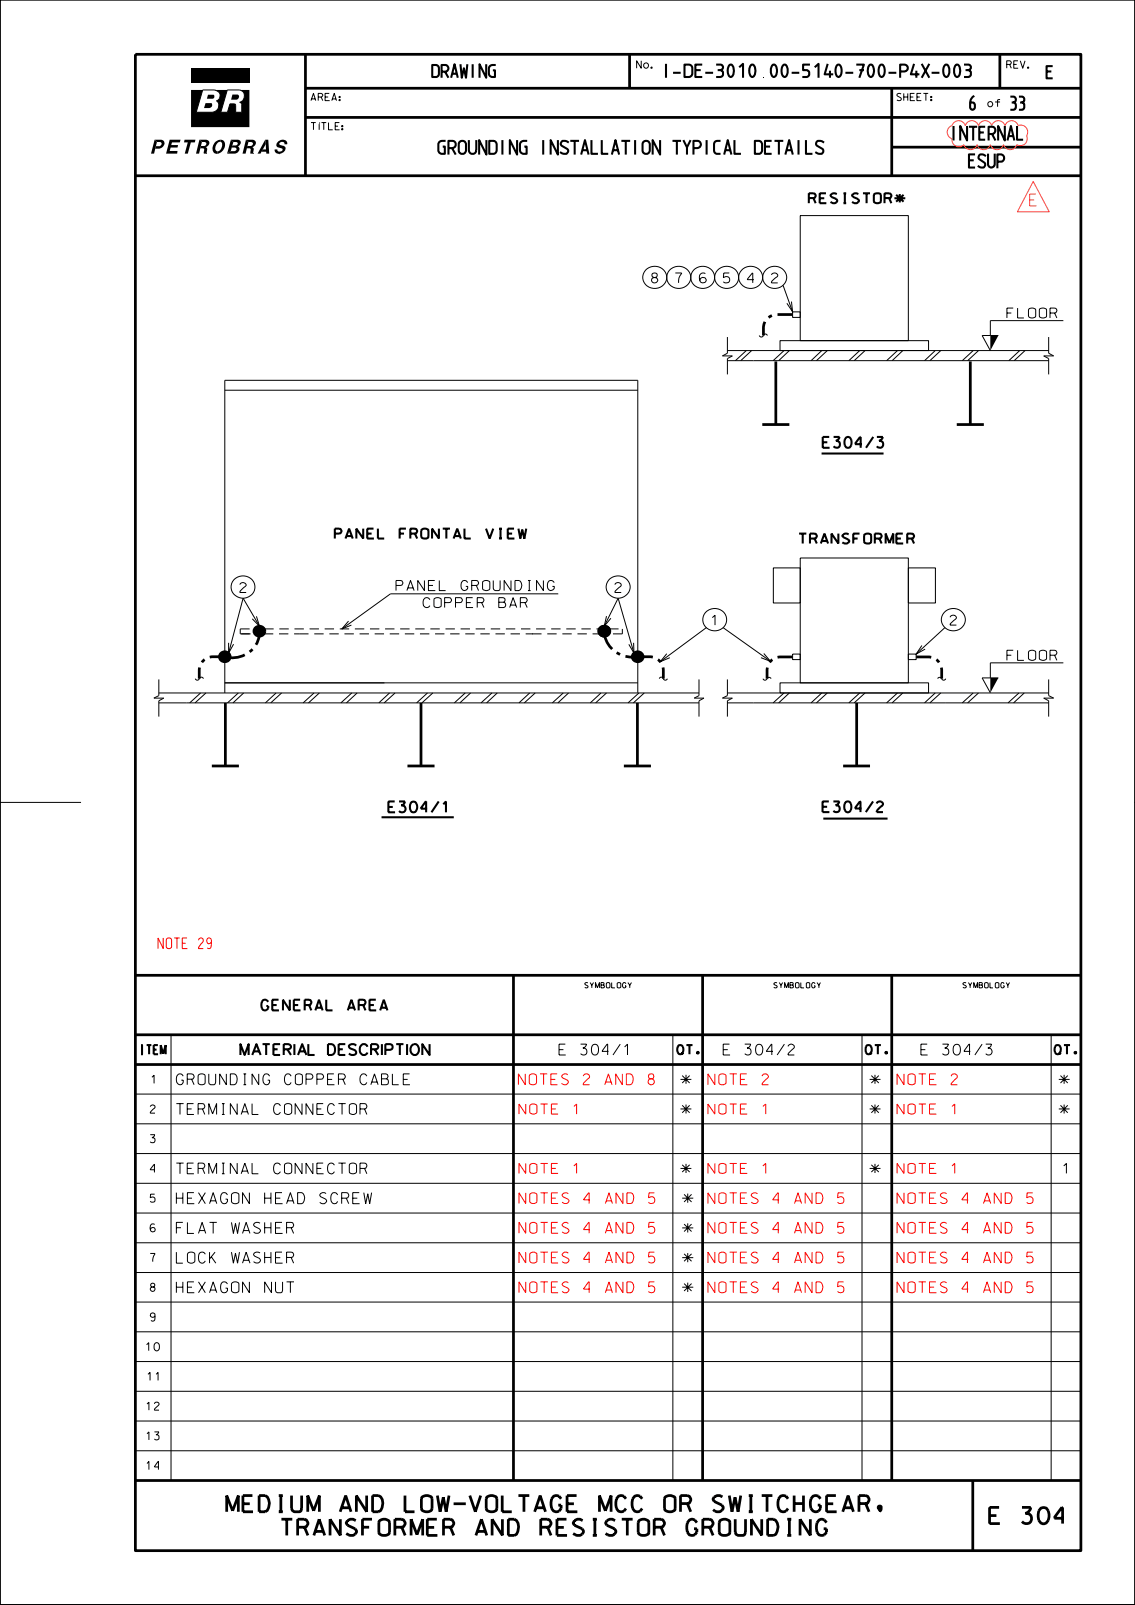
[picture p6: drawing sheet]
<svg xmlns="http://www.w3.org/2000/svg" width="210mm" height="297mm" viewBox="0 0 210 297" stroke-linecap="round" stroke-linejoin="round" font-family="sans-serif">
<g fill="none" stroke="#000" stroke-width=".51">
<path d="M25 10.1h175v276.8h-175zM56.5 16.3h143.5M56.5 10.1v22.4M116.5 10.1v6.2M165 16.3v16.2M185 10.1v6.2M25 32.5h175M56.5 21.7h143.5M165 27.2h35M141 78.6h5M143.5 66.9v11.7M177 78.6h5"/>
<path d="M179.5 66.9v11.7M47.9 116.7h.2v.2h-.2zM111.7 116.7h.3v.2h-.3zM41.7 130.1v11.6M77.9 130.1v11.6M117.9 121.4h.2v.3h-.2zM117.9 130.1v11.6M158.5 130.1v11.6M39.2 141.7h5M75.4 141.7h5M115.4 141.7h5M156 141.7h5"/>
<path d="M25 180.5h175M25 191.5h175M25 197h175M95 180.5v93.5M130 180.5v93.5M165 180.5v93.5M25 274h175M180 274v12.9"/>
<circle cx="48" cy="116.8" r=".39"/>
<circle cx="48" cy="116.8" r=".77"/>
<circle cx="48" cy="116.8" r=".59"/>
<circle cx="48" cy="116.8" r=".97"/>
<circle cx="111.8" cy="116.8" r=".58"/>
<circle cx="111.8" cy="116.8" r=".97"/>
<circle cx="111.8" cy="116.8" r=".77"/>
<circle cx="111.8" cy="116.8" r=".39"/>
<circle cx="41.6" cy="121.5" r=".38"/>
<circle cx="41.6" cy="121.5" r=".2"/>
<circle cx="41.6" cy="121.5" r=".58"/>
<circle cx="41.6" cy="121.6" r=".96"/>
<circle cx="41.6" cy="121.6" r=".78"/>
<circle cx="118" cy="121.5" r=".97"/>
<circle cx="118" cy="121.5" r=".77"/>
<circle cx="118" cy="121.5" r=".39"/>
<circle cx="118" cy="121.5" r=".58"/>
</g>
<g fill="none" stroke="#000" stroke-width=".19">
<path d="M0 0h210v296.9h-210zM37.5 16.6h2.1a1.04 1.04 0 0 1 1.1 .9 1.04 1.04 0 0 1-.7 1.2 1.2 1.2 0 0 1 .4 1.3 1.2 1.2 0 0 1-1.2 .8h-2.9zM39.6 16.6h.1M43.4 19.2h.1M43.6 19.5h.1M44.3 16.6h.1M44.3 16.6a1.19 1.19 0 0 1 .9 1.2 1.19 1.19 0 0 1-.9 1.1l.4 .4M44.3 16.6h-2.2l-1.2 4.2h1.2l.4-1.6 1 .1 .1 1.5h1.1v-1.5M44.7 19.3h.1M210 0v297h-210v-297M39.2 20.8h.1M148.1 39.9h20v23.1h-20z"/>
<path d="M119.6 49.9a2.19 2.19 0 0 1 2.7-.4 2.19 2.19 0 0 1 .9 2.6 2.2 2.2 0 0 1-2.8 1.2 2.2 2.2 0 0 1-1.3-2.8zM124 49.9a2.19 2.19 0 0 1 2.7-.3 2.19 2.19 0 0 1 .9 2.5 2.2 2.2 0 0 1-2.8 1.2 2.2 2.2 0 0 1-1.3-2.8zM128.4 49.9a2.13 2.13 0 0 1 3.1-.1 2.13 2.13 0 0 1 .1 3 2.13 2.13 0 0 1-3 .1 2.13 2.13 0 0 1-.2-3zM132.9 49.9a2.13 2.13 0 0 1 3-.1 2.13 2.13 0 0 1 .1 3 2.19 2.19 0 0 1-2.7 .3 2.19 2.19 0 0 1-.9-2.6zM137.3 49.9a2.13 2.13 0 0 1 3.1-.1 2.13 2.13 0 0 1 .1 3 2.19 2.19 0 0 1-2.7 .3 2.19 2.19 0 0 1-1-2.6zM141.8 49.9a2.14 2.14 0 0 1 2.8-.2 2.14 2.14 0 0 1 .6 2.8 2.19 2.19 0 0 1-2.8 .7 2.19 2.19 0 0 1-1.1-2.7zM144.9 52.8l1.7 4.9M146.4 55.8l.2 1.9-1-1.6M146.6 57.7h1.5v1h-1.5zM196.7 59.3h-13.5v2.8M41.6 72.2h76.4M134.6 62.4v3l-.9 .5h1.8l-.9 .5v2.9"/>
<path d="M134.6 66.7h59.4M134.6 64.9h59.4M138.1 64.9l-2 1.8M139.1 64.9l-2 1.8M140.5 62.1l.4 .3 .3-.2 .1-.3a.38 .38 0 0 1 .4-.1 .38 .38 0 0 1 .3 .3M144.3 63h27.5v1.9h-27.5zM145.1 64.9l-2 1.8M146 64.9l-1.9 1.8M152 64.9l-1.9 1.8M153.1 64.9l-2 1.8M159.1 64.9l-2 1.8M160.1 64.9l-2.1 1.8"/>
<path d="M166.1 64.9l-2.1 1.8M167 64.9l-1.9 1.8M173 64.9l-1.9 1.8M174.1 64.9l-2.1 1.8M180.1 64.9l-2.1 1.8M181 64.9l-2 1.8M184.7 62.1h-3l1.5 2.8M188.7 64.9l-2 1.8M189.7 64.9l-2.1 1.8M194 62.4v3l.9 .5h-1.8l.9 .5v2.9M42.3 119v1.9l.9-1.7M43.4 107.2a2.13 2.13 0 0 1 3-.2 2.13 2.13 0 0 1 .1 3.1 2.13 2.13 0 0 1-3 .1 2.13 2.13 0 0 1-.1-3z"/>
<path d="M47.4 114l.6 1.9-1.3-1.4M48 115.9l-3-5.2-2.7 10.2M64.5 114.9l-1.2 1.5 1.7-.7M103.3 109.9h-31.1l-8.9 6.5M111.8 115.9l2.6-5.2 2.9 10.2M112.2 114l-.4 1.9 1.2-1.5M112.8 107.2a2.16 2.16 0 0 1 2.8-.3 2.16 2.16 0 0 1 .6 2.9 2.19 2.19 0 0 1-2.8 .7 2.19 2.19 0 0 1-1.1-2.7zM117.2 119l.1 1.9-1-1.7M130.7 113.2a2.13 2.13 0 0 1 3.1 0 2.13 2.13 0 0 1-.3 3.2 2.13 2.13 0 0 1-2.9-.3 2.13 2.13 0 0 1 .1-2.9zM130.7 116.1l-8.5 6.3M133.8 116.1l8.8 6.3M143.1 105.1h5v6.5h-5z"/>
<path d="M148.1 103.3h20v23.1h-20zM168.1 105.1h5v6.5h-5zM170.6 119.4l-1.1 1.6 1.7-.9M174.8 116.1l-5.3 4.9M174.8 113.2a2.13 2.13 0 0 1 3.1-.1 2.13 2.13 0 0 1 0 3 2.13 2.13 0 0 1-3 .1 2.13 2.13 0 0 1-.1-3zM29.4 125.7v3l-.9 .5h1.8l-.9 .5v2.9M29.4 128.2h99.9M29.4 130.1h99.9M36.1 125.6l.2 .2a.67 .67 0 0 0 .8-.5h.3l.2 .3M37.1 128.2l-2 1.9M38.1 128.2l-2 1.9M41.6 126.4h76.4"/>
<path d="M44.1 128.2l-2 1.9M45.1 128.2l-2 1.9M51.1 128.2l-2 1.9M52.1 128.2l-2 1.9M58.1 128.2l-2 1.9M59.1 128.2l-2 1.9M65.1 128.2l-2 1.9M66.1 128.2l-2 1.9M72.1 128.2l-2 1.9M73.1 128.2l-2 1.9M79.1 128.2l-2 1.9M80.1 128.2l-2 1.9"/>
<path d="M86.1 128.2l-2 1.9M87.1 128.2l-2 1.9M91 128.2l-2 1.9M92 128.2l-2 1.9M98 128.2l-2 1.9M99 128.2l-2 1.9M104.2 128.2l-2 1.9M105.2 128.2l-2 1.9M111.2 128.2l-2 1.9M112.2 128.2l-2 1.9M118 128.2v-57.8h-76.4v57.8M118.2 128.2l-2 1.9"/>
<path d="M119.2 128.2l-2 1.9M122 125.6a.42 .42 0 0 1 .5-.3 .42 .42 0 0 1 .3 .4l.3 .2 .4-.3M123.4 121l-1.2 1.4 1.7-.7M129.3 125.7v3l-.9 .5h1.8l-.9 .5v2.9M134.6 125.7v3l-.9 .5h1.8l-.9 .5v2.9M134.6 128.2h59.4M134.6 130.1h59.4M141.2 125.6a.42 .42 0 0 0 .4 .3 .42 .42 0 0 0 .4-.4l.3-.2 .4 .3M141.3 120.9l1.3 1.5-1.8-.7M144.3 126.4h27.5v1.8h-27.5zM145.1 128.2l-2 1.9M146 128.2l-1.9 1.9"/>
<path d="M146.6 121h1.5v1.1h-1.5zM152 128.2l-1.9 1.9M153.1 128.2l-2 1.9M159.1 128.2l-2 1.9M160.1 128.2l-2.1 1.9M166.1 128.2l-2.1 1.9M167 128.2l-1.9 1.9M168.1 121h1.4v1.1h-1.4zM173 128.2l-1.9 1.9M173.5 125.6l.2-.2h.3l.6 .5 .4-.3M174.1 128.2l-2.1 1.9M180.1 128.2l-2.1 1.9"/>
<path d="M181 128.2l-2 1.9M184.7 125.4h-3l1.5 2.8M188.5 128.2l-2 1.9M189.5 128.2l-2 1.9M194 125.7v3l.9 .5h-1.8l.9 .5v2.9M196.7 122.7h-13.5v2.7M0 148.5h15M209.9 148.5h.1M31.6 191.5v82.5M124.5 191.5v82.5M159.5 191.5v82.5M194.5 191.5v82.5"/>
<path d="M25 219h175M25 213.5h175M25 202.5h175M25 208h175M25 235.5h175M25 230h175M25 224.5h175M25 257.5h175M25 252h175M25 246.4h175M25 240.9h175M25 263h175"/>
<path d="M25 268.5h175"/>
</g>
<path d="M44.4 117.3h2.8M44.4 116.4h2.7M44.4 117.3v-.9M44.6 117.3h2.6M48.8 117.3h6.6M48.9 116.4h62M55.4 117.3h43.2M98.5 117.3h12.5M112.7 116.4h2.4M115.1 117.3h-2.5M115.1 116.4v.9" fill="none" stroke="#000" stroke-width=".19" stroke-dasharray="1.7 1.1" stroke-linecap="butt"/>
<g fill="#000">
<path d="M35.3 12.7h10.8v2.6h-10.8zM183.2 62.1h1.5l-1.5 2.8zM183.2 125.4h1.5l-1.5 2.8z"/>
<path d="M38 19.1l1.1-.1a.53 .53 0 0 1 .1 .6 .53 .53 0 0 1-.5 .4h-1z" fill-rule="evenodd"/>
<path d="M38.5 17.5h.9a.39 .39 0 0 1 .3 .4 .39 .39 0 0 1-.3 .4h-1.1z" fill-rule="evenodd"/>
<path d="M43 17.5h1a.53 .53 0 0 1 .2 .6 .53 .53 0 0 1-.5 .3h-.9z" fill-rule="evenodd"/>
<path d="M28.6 25.9l.4 .4-.5 2.1h-.6z" fill-rule="evenodd"/>
<path d="M28.6 25.9h1.2a.73 .73 0 0 1 .7 .5 .73 .73 0 0 1-.4 .8 1.55 1.55 0 0 1-1.4 .3l.2-.4h.5a.43 .43 0 0 0 .5-.3 .43 .43 0 0 0-.2-.5h-.7z" fill-rule="evenodd"/>
<path d="M31.4 25.9h2l-.1 .4h-1.5l-.1 .5h1.2l-.1 .5h-1.2l-.2 .6h1.4v.5h-2.1z" fill-rule="evenodd"/>
<path d="M34.1 25.9h2.1l-.1 .4h-.8l-.6 2.1h-.5l.5-2.1h-.7z" fill-rule="evenodd"/>
<path d="M35.3 16.6h2.2l-1.2 4.2h2.9a1.2 1.2 0 0 0 1.2-.8 1.2 1.2 0 0 0-.4-1.3 1.04 1.04 0 0 0 .7-1.2 1.04 1.04 0 0 0-1.1-.9h2.5l-1.2 4.2h1.2l.4-1.6 1 .1 .1 1.5h1.1v-1.5l-.4-.4a1.19 1.19 0 0 0 .9-1.1 1.19 1.19 0 0 0-.9-1.2h1.8v6.9h-10.8z" fill-rule="evenodd"/>
<path d="M36.9 25.9l.5 .4-.6 2.1h-.5z" fill-rule="evenodd"/>
<path d="M36.9 25.9h1.2a.65 .65 0 0 1 .7 .5 .65 .65 0 0 1-.5 .7l-.2 .1a.73 .73 0 0 1 .1 1.1v.1h-.5v-.1a.6 .6 0 0 0-.2-.9h-.5l.2-.4h.5a.39 .39 0 0 0 .5-.2 .39 .39 0 0 0-.3-.5h-.5z" fill-rule="evenodd"/>
<path d="M38.2 28.4l.1 .1z" fill-rule="evenodd"/>
<path d="M39.9 26.2l.9-.3v.4a.85 .85 0 0 0-1 .9v.4l.4 .4 .1 .5a.96 .96 0 0 1-1-.6 .96 .96 0 0 1 .1-1z" fill-rule="evenodd"/>
<path d="M40.8 25.9a1.02 1.02 0 0 1 .9 .6 1.02 1.02 0 0 1-.3 1.1l-.6 .6-.5 .3-.1-.5a1.09 1.09 0 0 0 .6-1.8z" fill-rule="evenodd"/>
<path d="M42.7 25.9l.5 .4-.5 1.7-.7 .4z" fill-rule="evenodd"/>
<path d="M42.7 25.9h1.3a.58 .58 0 0 1 .6 .4 .58 .58 0 0 1-.4 .7l-.2 .1a.78 .78 0 0 1 .2 .9 .78 .78 0 0 1-.8 .4h-1.4l.7-.4h.7a.33 .33 0 0 0 .4-.3 .33 .33 0 0 0-.3-.4h-.6l.1-.4h.6a.33 .33 0 0 0 .4-.2 .33 .33 0 0 0-.3-.4h-.5z" fill-rule="evenodd"/>
<path d="M45.5 25.9l.5 .4-.6 2.1h-.5z" fill-rule="evenodd"/>
<path d="M45.5 25.9h1.2a.65 .65 0 0 1 .7 .5 .65 .65 0 0 1-.5 .7l-.2 .1a.76 .76 0 0 1 .1 1.1v.1h-.5v-.1a.62 .62 0 0 0-.2-.9h-.4l.1-.4h.5a.39 .39 0 0 0 .5-.2 .39 .39 0 0 0-.3-.5h-.5z" fill-rule="evenodd"/>
<path d="M46.8 28.4l.1 .1z" fill-rule="evenodd"/>
<path d="M49.1 25.9l.1 .8-1 1.7h-.5z" fill-rule="evenodd"/>
<path d="M49.1 25.9h.5l.2 2.5h-.5l-.1-.3h-.8l.2-.4h.6z" fill-rule="evenodd"/>
<path d="M51.5 26.2a.89 .89 0 0 1 1-.4 .89 .89 0 0 1 .6 .9h-.5a.44 .44 0 0 0-.4-.4 .44 .44 0 0 0-.4 .5l.2 .1a.69 .69 0 0 1 .8 .4 .69 .69 0 0 1-.3 .9 .89 .89 0 0 1-1.1 .3 .89 .89 0 0 1-.6-.9l.5 .1a.47 .47 0 0 0 .5 .3 .47 .47 0 0 0 .5-.4l-.4-.2a.66 .66 0 0 1-.8-.4 .66 .66 0 0 1 .4-.8z" fill-rule="evenodd"/>
<path d="M51.7 28.4l.1 .1z" fill-rule="evenodd"/>
</g>
<path d="M146.6 58.2h-2.8a2.47 2.47 0 0 0-2.5 2.5v1.4M111.9 117.7a5.1 5.1 0 0 0 5.1 3.9M41.6 121.5h-2.2a2.53 2.53 0 0 0-2.5 2.5v1.6M42.6 121.7a5 5 0 0 0 5.3-4M118 121.5h2.2a2.53 2.53 0 0 1 2.5 2.5v1.6M146.6 121.6h-2.2a2.47 2.47 0 0 0-2.5 2.5v1.5M169.5 121.6h2.2a2.47 2.47 0 0 1 2.5 2.5v1.5" fill="none" stroke="#000" stroke-width=".51" stroke-dasharray="2.8 1.1 .7 1.1" stroke-linecap="butt"/>
<path d="M152 83.9h11.5M70.6 151.2h13.4M152.3 151.5h11.9" fill="none" stroke="#000" stroke-width=".38"/>
<path d="M176.1 23.2a1.29 1.29 0 0 1 1.3-.9 1.29 1.29 0 0 1 1.2 .9 1.27 1.27 0 0 1 1.2-.9 1.27 1.27 0 0 1 1.2 .9 1.27 1.27 0 0 1 1.3-.9 1.27 1.27 0 0 1 1.2 .9 1.29 1.29 0 0 1 1.2-.9 1.29 1.29 0 0 1 1.2 .9 1.27 1.27 0 0 1 1.3-.9 1.27 1.27 0 0 1 1.2 .9 1.29 1.29 0 0 1 1.5 .4 1.29 1.29 0 0 1 0 1.5M176.1 25.7a1.29 1.29 0 0 0 .7 1.3 1.29 1.29 0 0 0 1.5-.2 1.29 1.29 0 0 0 1.3 .9 1.29 1.29 0 0 0 1.2-.9 1.27 1.27 0 0 0 1.2 .9 1.27 1.27 0 0 0 1.2-.9 1.27 1.27 0 0 0 1.2 .9 1.27 1.27 0 0 0 1.3-.9 1.29 1.29 0 0 0 1.2 .9 1.29 1.29 0 0 0 1.2-.9M191.2 33.6l2.9 5.6h-5.9z" fill="none" stroke="#ff7f00" stroke-width=".19"/>
<g font-size="3">
<text x="42" y="279.8">MEDIUM AND LOW-VOLTAGE MCC OR SWITCHGEAR,</text>
<text x="183.1" y="281.9">E 304</text>
<text x="52.1" y="284.1">TRANSFORMER AND RESISTOR GROUNDING</text>
</g>
<g font-size="2.7">
<text x="179.4" y="20.4">6</text>
<text x="186.9" y="20.4">33</text>
<text x="81" y="28.6">GROUNDING INSTALLATION TYPICAL DETAILS</text>
<text x="175.8" y="26">INTERNAL</text>
<text x="179.2" y="31.1">ESUP</text>
</g>
<text font-size="2.6" x="122.5" y="14.4">I-DE-3010.00-5140-700-P4X-003</text>
<g font-size="2.5">
<text x="79.8" y="14.4">DRAWING</text>
<text x="193.5" y="14.6">E</text>
</g>
<text font-size="2.2" fill="#ff7f00" x="190.5" y="38.1">E</text>
<g font-size="2">
<text x="152.2" y="82.9">E304/3</text>
<text x="71.9" y="150.3">E304/1</text>
<text x="152.2" y="150.3">E304/2</text>
<text x="48.4" y="187">GENERAL AREA</text>
<text x="44.5" y="195.2">MATERIAL DESCRIPTION</text>
<text x="103.4" y="195.2">E 304/1</text>
<text x="133.8" y="195.2">E 304/2</text>
<text x="170.4" y="195.2">E 304/3</text>
<text x="32.6" y="200.7">GROUNDING COPPER CABLE</text>
<text x="126.1" y="200.7">*</text>
<text x="161.1" y="200.7">*</text>
<text x="196.1" y="200.7">*</text>
<text x="32.6" y="206.2">TERMINAL CONNECTOR</text>
<text x="126.1" y="206.2">*</text>
<text x="161.1" y="206.2">*</text>
<text x="196.1" y="206.2">*</text>
<text x="32.6" y="217.2">TERMINAL CONNECTOR</text>
<text x="126.1" y="217.2">*</text>
<text x="161.1" y="217.2">*</text>
<text x="32.6" y="222.7">HEXAGON HEAD SCREW</text>
<text x="126.4" y="222.7">*</text>
<text x="32.6" y="228.2">FLAT WASHER</text>
<text x="32.6" y="233.7">LOCK WASHER</text>
<text x="126.4" y="228.2">*</text>
<text x="126.4" y="233.7">*</text>
<text x="32.6" y="239.2">HEXAGON NUT</text>
<text x="126.4" y="239.2">*</text>
</g>
<g font-size="2" fill="#f00">
<text x="29.2" y="175.6">NOTE 29</text>
<text x="95.9" y="200.7">NOTES 2 AND 8</text>
<text x="131" y="200.7">NOTE 2</text>
<text x="166" y="200.7">NOTE 2</text>
<text x="96" y="222.7">NOTES 4 AND 5</text>
<text x="131" y="222.7">NOTES 4 AND 5</text>
<text x="166" y="222.7">NOTES 4 AND 5</text>
<text x="96" y="228.2">NOTES 4 AND 5</text>
<text x="96" y="233.7">NOTES 4 AND 5</text>
<text x="131" y="233.7">NOTES 4 AND 5</text>
<text x="131" y="228.2">NOTES 4 AND 5</text>
<text x="166" y="233.7">NOTES 4 AND 5</text>
<text x="166" y="228.2">NOTES 4 AND 5</text>
<text x="96" y="239.2">NOTES 4 AND 5</text>
<text x="131" y="239.2">NOTES 4 AND 5</text>
<text x="166" y="239.2">NOTES 4 AND 5</text>
</g>
<g font-size="1.9">
<text x="149.7" y="37.6">RESISTOR*</text>
<text x="120.5" y="52.3">8</text>
<text x="125" y="52.3">7</text>
<text x="129.4" y="52.3">6</text>
<text x="133.8" y="52.3">5</text>
<text x="138.3" y="52.3">4</text>
<text x="142.7" y="52.3">2</text>
<text x="186.3" y="58.8">FLOOR</text>
<text x="61.9" y="99.7">PANEL FRONTAL VIEW</text>
<text x="147.9" y="100.6">TRANSFORMER</text>
<text x="44.4" y="109.6">2</text>
<text x="73.3" y="109.3">PANEL GROUNDING</text>
<text x="78.3" y="112.4">COPPER BAR</text>
<text x="113.8" y="109.6">2</text>
<text x="131.6" y="115.7">1</text>
<text x="175.8" y="115.7">2</text>
<text x="186.3" y="122.2">FLOOR</text>
<text x="196.6" y="217.1">1</text>
</g>
<g font-size="1.9" fill="#f00">
<text x="96" y="206.1">NOTE 1</text>
<text x="131" y="206.1">NOTE 1</text>
<text x="166" y="206.1">NOTE 1</text>
<text x="96" y="217.1">NOTE 1</text>
<text x="131" y="217.1">NOTE 1</text>
<text x="166" y="217.1">NOTE 1</text>
</g>
<g font-size="1.7">
<text x="25.8" y="195.1">ITEM</text>
<text x="125.3" y="195.1">QT.</text>
<text x="160.1" y="195.1">QT.</text>
<text x="195.1" y="195.1">QT.</text>
</g>
<g font-size="1.5">
<text x="28" y="200.5">1</text>
<text x="27.8" y="206">2</text>
<text x="27.8" y="211.5">3</text>
<text x="27.8" y="217">4</text>
<text x="27.8" y="228">6</text>
<text x="27.8" y="222.5">5</text>
<text x="27.8" y="233.5">7</text>
<text x="27.8" y="239">8</text>
<text x="27.8" y="244.5">9</text>
<text x="27" y="250">10</text>
<text x="27.3" y="255.5">11</text>
<text x="27.1" y="261">12</text>
<text x="27.1" y="266.5">13</text>
<text x="27.1" y="271.9">14</text>
</g>
<g font-size="1.3">
<text x="117.8" y="12.6">No.</text>
<text x="186.3" y="12.6">REV.</text>
<text x="57.5" y="18.6">AREA:</text>
<text x="165.9" y="18.6">SHEET:</text>
<text x="182.8" y="19.8">of</text>
<text x="57.5" y="24">TÍTLE:</text>
</g>
<g font-size="1">
<text x="108.2" y="182.8">SYMBOLOGY</text>
<text x="143.2" y="182.8">SYMBOLOGY</text>
<text x="178.2" y="182.8">SYMBOLOGY</text>
</g>
</svg>
